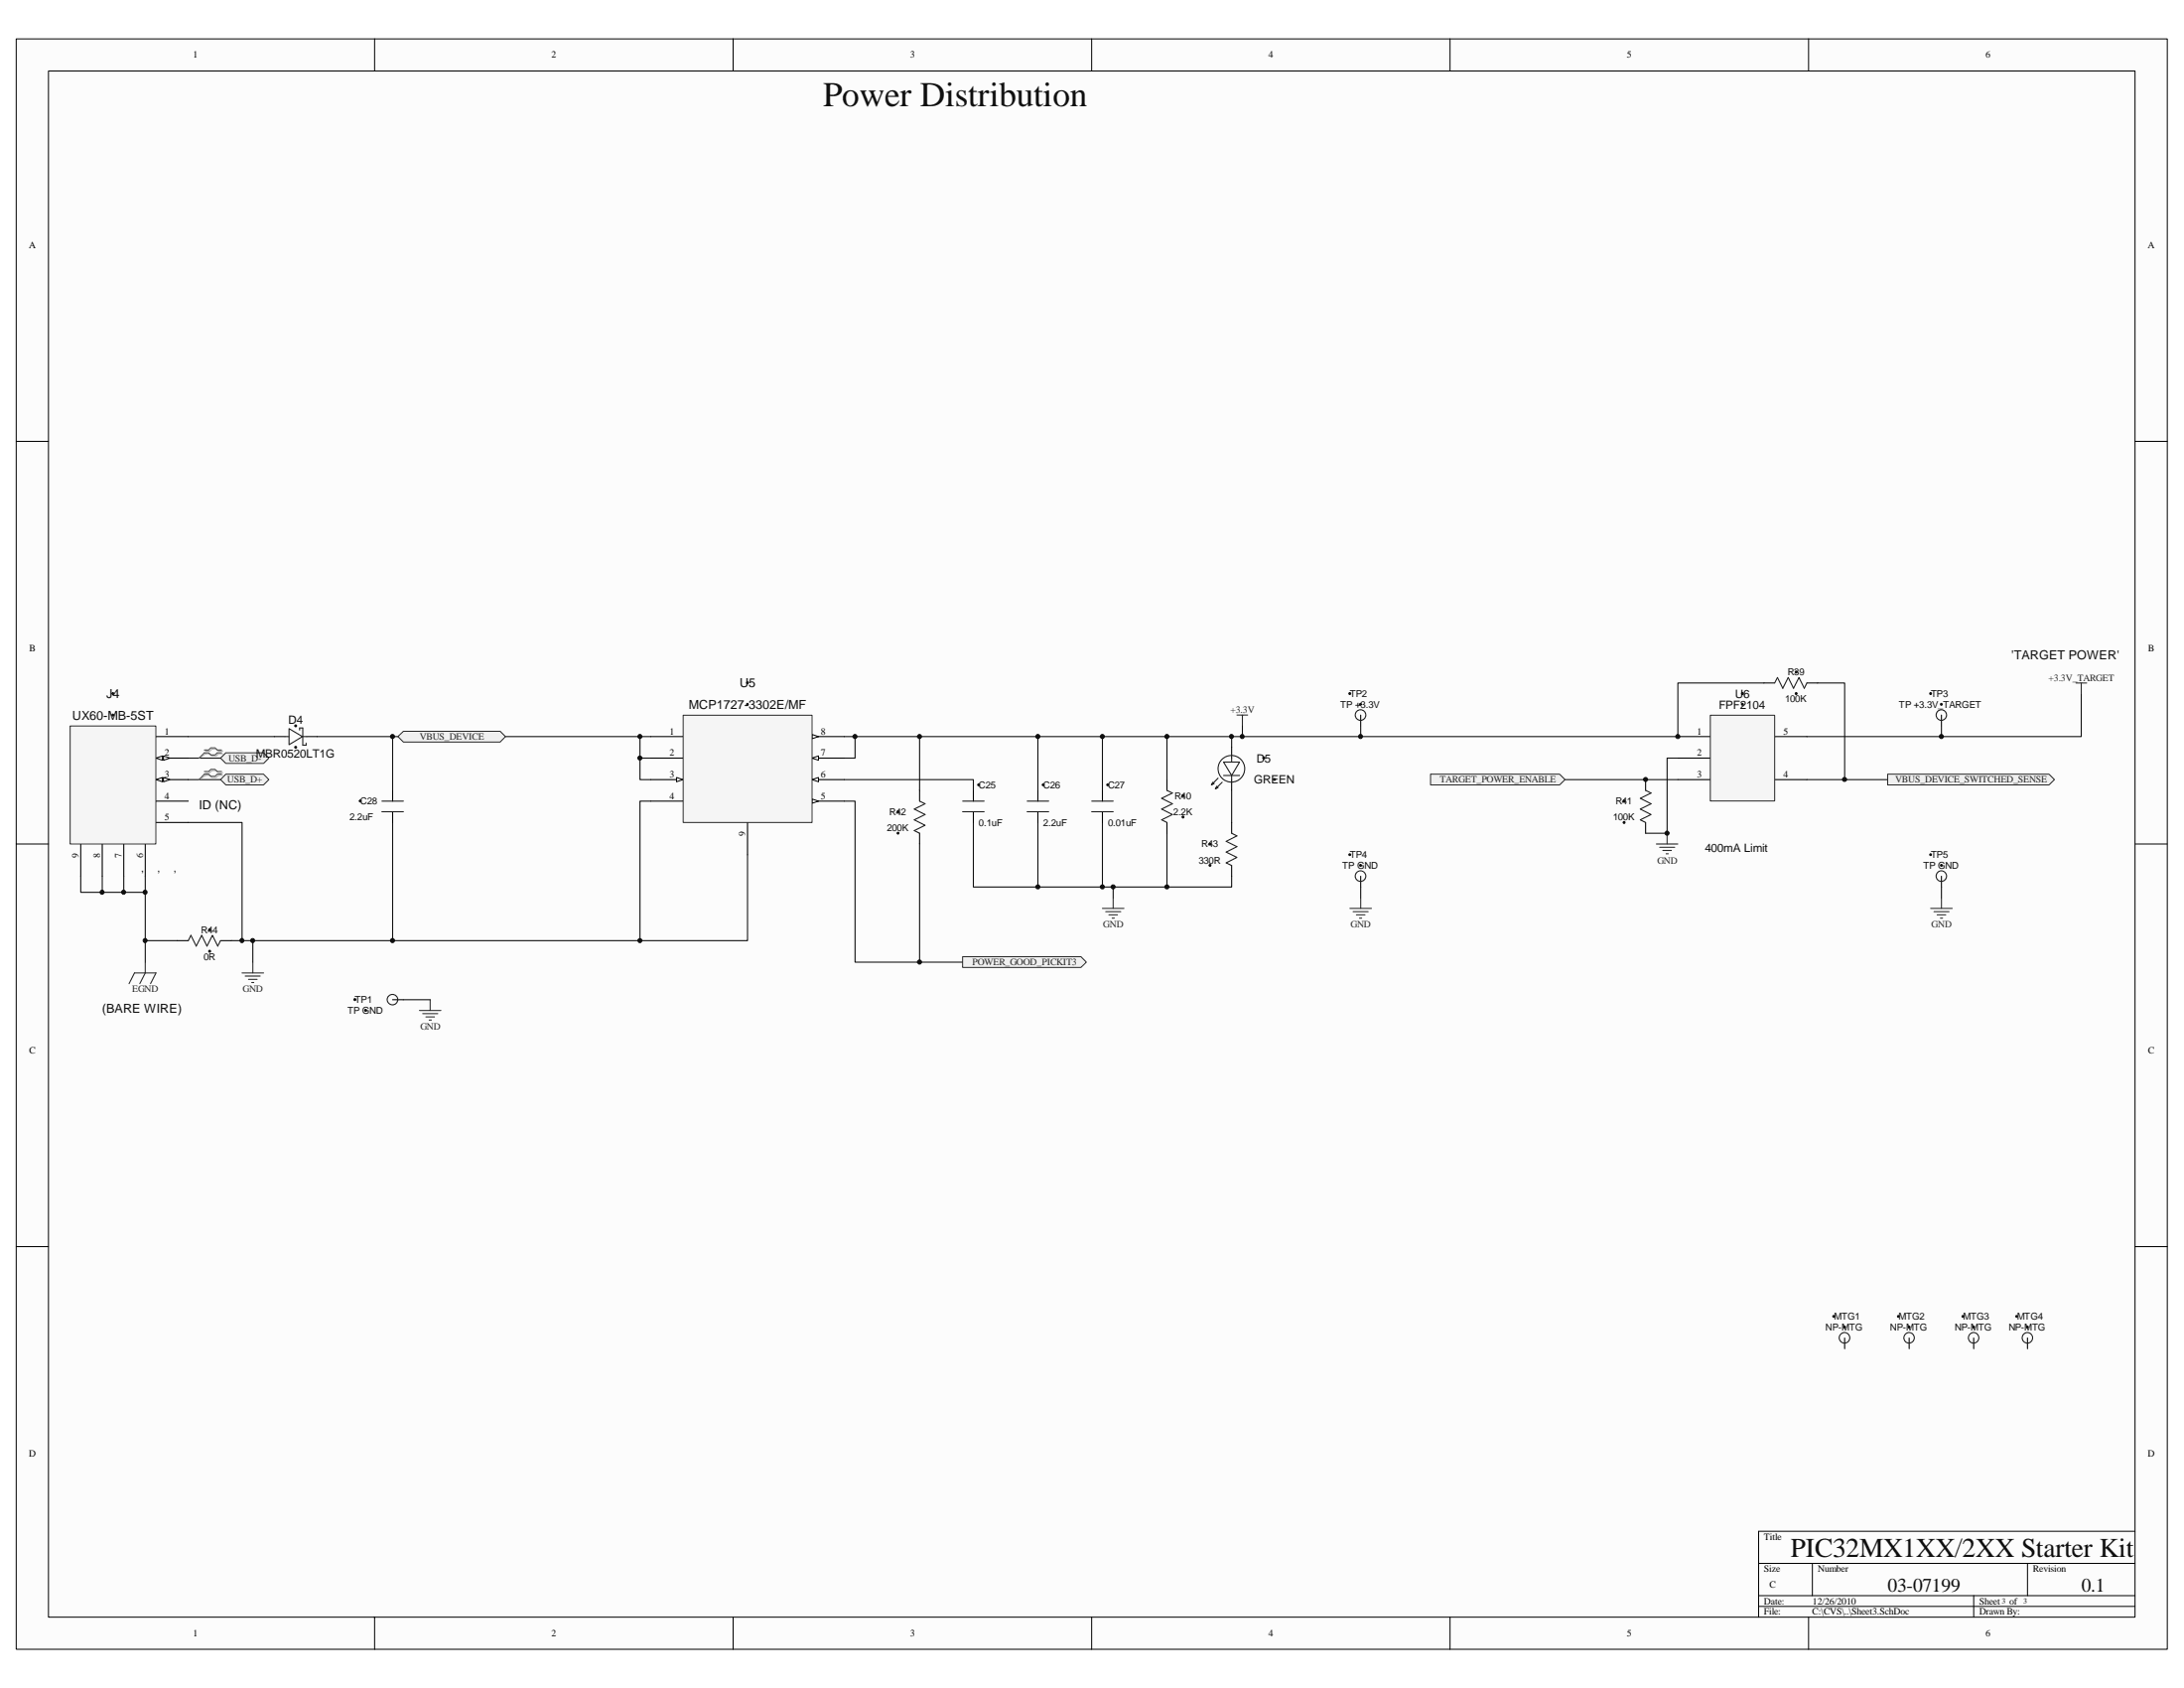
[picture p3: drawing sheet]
<svg xmlns="http://www.w3.org/2000/svg" width="279mm" height="216mm" viewBox="0 0 279 216" stroke-linecap="round" stroke-linejoin="round" font-family="sans-serif">
<path d="M2.1 5h275.2v205.9h-275.2z" fill="#fcfcfc"/>
<path d="M2.1 5h275.2v205.9h-275.2z" fill="none" stroke="#000" stroke-width=".13"/>
<path d="M6.2 9.1h266.9v197.7h-266.9z" fill="#fcfcfc"/>
<g fill="none" stroke="#000" stroke-width=".13">
<path d="M6.2 9.1h266.9v197.7h-266.9zM47.9 5v4.1M93.8 5v4.1M139.7 5v4.1M185.5 5v4.1M231.4 5v4.1M2.1 56.5h4.1M273.1 56.5h4.2M2.1 107.9h4.1M273.1 107.9h4.2M2.1 159.4h4.1M273.1 159.4h4.2"/>
<path d="M225 200h48.1M231.9 200v4.1M259.4 200v4.1M273.1 195.9h-48.1v10.9M47.9 206.8v4.2M93.8 206.8v4.2M139.7 206.8v4.2M185.5 206.8v4.2M225 204.1h48.1M225 205.5h48.1M231.4 206.8v4.2M252.5 204.1v2.7"/>
</g>
<g fill="none" stroke="#0e0e0e" stroke-width=".14">
<path d="M24.1 99.7h4.1M24.1 97h4.1M24.1 94.2h11M40.6 94.2h10.3M50.2 94.2v6.9M64.7 94.2h18.5M81.9 94.2v5.5h1.3M81.9 97h1.3M108 94.2h33v6.9M108 99.7h16.5v1.4M109.4 94.2v2.8h-1.4M117.6 94.2v6.9"/>
<path d="M132.8 94.2v6.9M149.3 94.2v5.5M157.6 94.2v1.4M200.2 99.7h14.5M214.7 97h-1.4v9.6h-2.8M225.7 87.4h-11v6.8h-73.7M231.2 99.7h10.3M232.5 87.4h3.5v12.3M266.3 88.7v5.5h-35.1M24.1 105.2h6.9v15.1M50.2 105.2v15.1M83.2 102.5h-1.3v17.8h-52.3"/>
<path d="M108 102.5h1.4v20.6h13.7M117.6 107.9v15.2M124.5 105.2v8.3h33.1v-1.4M132.8 105.2v8.3M141 105.2v8.3M149.3 106.6v6.9M157.6 101.1v4.1M22.7 120.3h-4.1v2.8M51.6 127.9h3.4"/>
</g>
<path d="M50.2 127.9h1.4" fill="none" stroke="#000" stroke-width=".14"/>
<circle cx="50.2" cy="127.9" r=".67" fill="none" stroke="#1c1c1c" stroke-width=".14"/>
<g fill="#0e0e0e" stroke="#0e0e0e" stroke-width=".13">
<path d="M46.7 129.1h.2v.2h-.2z" fill-rule="evenodd"/>
<circle cx="45.4" cy="127.8" r=".13"/>
</g>
<path d="M158.2 91.5h1.4M158.9 91.5v1.3" fill="none" stroke="#262626" stroke-width=".14"/>
<g fill="#f0f0f0" stroke="#262626" stroke-width=".13">
<path d="M123.1 122.4h15.2l.7 .7-.7 .6h-15.2z" fill-rule="evenodd"/>
<path d="M183 99h16.5l.7 .7-.7 .7h-16.5z" fill-rule="evenodd"/>
<path d="M28.2 97l.7-.7h4.8l.7 .7-.7 .6h-4.8z" fill-rule="evenodd"/>
<path d="M28.9 99h4.8l.7 .7-.7 .7h-4.8l-.7-.7z" fill-rule="evenodd"/>
<path d="M50.9 94.2l.7-.7h12.4l.7 .7-.7 .7h-12.4z" fill-rule="evenodd"/>
<path d="M241.5 99h20.6l.7 .7-.7 .7h-20.6z" fill-rule="evenodd"/>
</g>
<path d="M20 99.7h4.1" fill="none" stroke="#000" stroke-width=".14"/>
<g fill="#fcfcfc" stroke="#000" stroke-width=".13">
<path d="M20 99.7l.8-.3v.6z"/>
<path d="M20.9 99.4l.8 .3-.8 .3z"/>
</g>
<path d="M20 97h4.1" fill="none" stroke="#000" stroke-width=".14"/>
<g fill="#fcfcfc" stroke="#000" stroke-width=".13">
<path d="M20 97l.8-.3v.5z"/>
<path d="M20.9 96.7l.8 .3-.8 .2z"/>
</g>
<path d="M20 94.2h4.1M10.3 107.9v4.2M13.1 107.9v4.2M15.8 107.9v4.2M18.6 107.9v4.2M20 105.2h4.1M20 102.5h4.1" fill="none" stroke="#000" stroke-width=".14"/>
<path d="M9 92.9h10.9v15h-10.9z" fill="#f5f5f5"/>
<path d="M9 92.9h10.9v15h-10.9z" fill="none" stroke="#262626" stroke-width=".13"/>
<g fill="#0e0e0e" stroke="#0e0e0e" stroke-width=".13">
<path d="M37.7 95.5h.2v.2h-.2z" fill-rule="evenodd"/>
<path d="M26.7 118.8h.2v.2h-.2z" fill-rule="evenodd"/>
<path d="M26.7 121.6h.2v.2h-.2z" fill-rule="evenodd"/>
<path d="M114.8 103.7h.2v.2h-.2z" fill-rule="evenodd"/>
<path d="M114.8 106.5h.2v.2h-.2z" fill-rule="evenodd"/>
<path d="M125.1 100.3h.2v.2h-.2z" fill-rule="evenodd"/>
<path d="M141.6 100.3h.2v.2h-.2z" fill-rule="evenodd"/>
<path d="M133.4 100.3h.1v.2h-.1z" fill-rule="evenodd"/>
<path d="M154.7 107.9h.2v.1h-.2z" fill-rule="evenodd"/>
<path d="M151.3 101.7h.1v.1h-.1z" fill-rule="evenodd"/>
<path d="M151.3 104.4h.1v.2h-.1z" fill-rule="evenodd"/>
<circle cx="14.4" cy="88.7" r=".13"/>
<circle cx="14.4" cy="91.5" r=".13"/>
<circle cx="37.8" cy="92.8" r=".13"/>
<circle cx="46.1" cy="102.4" r=".13"/>
<circle cx="154.8" cy="110.7" r=".13"/>
</g>
<path d="M10.3 112.1v2h2.8v-2M15.8 112.1v2h-2.7M18.6 112.1v2h-2.8M18.6 114.1v6.2" fill="none" stroke="#0e0e0e" stroke-width=".14"/>
<g fill="none" stroke="#000" stroke-width=".14">
<path d="M35.1 94.2h1.4M39.2 94.2h1.4M149.3 99.7v1.4M157.6 95.6v1.4M157.6 99.7v1.4M50.2 101.1v1.4M50.2 103.8v1.4M117.6 101.1v1.4M117.6 106.6v1.4M124.5 101.1v1.4M124.5 103.8v1.4M132.8 101.1v1.4"/>
<path d="M132.8 103.8v1.4M141 101.1v1.4M141 103.8v1.4M149.3 105.2v1.4M157.6 105.2v1.4M157.6 110.7v1.4M22.7 120.3h1.4M28.2 120.3h1.4"/>
</g>
<g fill="none" stroke="#1c1c1c" stroke-width=".14">
<path d="M36.5 94.2h.5M37 93.2l1.7 1-1.7 1zM38.3 93.4v-.3h.4v2.2h.5v-.3M38.7 94.2h.5M155.8 99.5l-.8 .9M156.5 97.5h2.1l-1 1.7zM156.5 99.2h2.1M157.6 99.2v.5M48.9 102.5h2.7M48.9 103.8h2.7M117.6 102.5l.7 .3-1.3 .7 1.3 .7-1.3 .7 1.3 .7-1.3 .6 .6 .4M123.1 102.5h2.8"/>
<path d="M123.1 103.8h2.8M131.4 102.5h2.8M131.4 103.8h2.8M139.7 102.5h2.7M139.7 103.8h2.7M149.3 101.1l.7 .3-1.4 .7 1.4 .7-1.4 .7 1.4 .7-1.4 .7 .7 .3M157.6 106.6l.6 .3-1.3 .7 1.3 .7-1.3 .7 1.3 .7-1.3 .7 .7 .3M24.1 120.3l.3-.7 .7 1.4 .7-1.4 .7 1.4 .7-1.4 .7 1.4 .3-.7"/>
</g>
<path d="M16.5 125.8l.7-1.4h2.8l-.7 1.4M18.6 123.1v1.3l-.7 1.4M31 124.4h2.7M31.4 124.8h1.9M31.8 125.3h1.1M32.2 125.7h.3M32.3 123.1v1.3M53.7 129.2h2.7M54.1 129.6h1.9M54.5 130.1h1.1M54.9 130.5h.3M55 127.9v1.3" fill="none" stroke="#262626" stroke-width=".14"/>
<g fill="#c0c0c0" stroke="#1c1c1c" stroke-width=".14">
<path d="M155.7 100.6l.1 .1-.3 .2z"/>
<path d="M155.2 100.1l.1 .1-.3 .2z"/>
</g>
<g fill="none" stroke="#1c1c1c" stroke-width=".14">
<path d="M157.6 97v.5M231.2 87.4l-.4 .6-.7-1.3-.7 1.3-.6-1.3-.7 1.3-.7-1.3-.4 .7M156.4 100.1l-.9 .8M210.5 101.1l.7 .3-1.4 .7 1.4 .7-1.4 .7 1.4 .7-1.4 .7 .7 .3"/>
<circle cx="157.5" cy="98.3" r="1.7"/>
</g>
<g fill="#0e0e0e" stroke="#0e0e0e" stroke-width=".13">
<path d="M161.6 96.9h.2v.1h-.2z" fill-rule="evenodd"/>
<path d="M207.7 102.4h.2v.1h-.2z" fill-rule="evenodd"/>
<path d="M207.7 105.1h.2v.2h-.2z" fill-rule="evenodd"/>
<path d="M229.7 85.9h.2v.2h-.2z" fill-rule="evenodd"/>
<circle cx="163" cy="99.7" r=".13"/>
<circle cx="229.8" cy="88.7" r=".13"/>
</g>
<path d="M141 116.2h2.8M141.5 116.6h1.9M141.9 117h1.1M142.3 117.4h.3M142.4 114.8v1.4" fill="none" stroke="#262626" stroke-width=".14"/>
<path d="M210.5 99.7v1.4M214.7 94.2h4.1M214.7 99.7h4.1M214.7 97h4.1M225.7 87.4h1.3M227 94.2h4.2M227 99.7h4.2M231.2 87.4h1.3M210.5 105.2v1.4" fill="none" stroke="#000" stroke-width=".14"/>
<path d="M218.8 91.5h8.2v10.9h-8.2z" fill="#f5f5f5"/>
<path d="M218.8 91.5h8.2v10.9h-8.2z" fill="none" stroke="#262626" stroke-width=".13"/>
<g fill="#0e0e0e" stroke="#0e0e0e" stroke-width=".13">
<path d="M172.6 109.2h.2v.2h-.2z" fill-rule="evenodd"/>
<path d="M246.9 88.6h.2v.2h-.2z" fill-rule="evenodd"/>
<path d="M248.3 90h.1v.2h-.1z" fill-rule="evenodd"/>
<path d="M246.9 109.2h.2v.2h-.2z" fill-rule="evenodd"/>
<path d="M248.3 110.6h.1v.2h-.1z" fill-rule="evenodd"/>
<circle cx="222.9" cy="88.7" r=".13"/>
<circle cx="222.9" cy="90.1" r=".13"/>
<circle cx="174.1" cy="110.7" r=".13"/>
<circle cx="172.7" cy="88.7" r=".13"/>
<circle cx="174.1" cy="90.1" r=".13"/>
</g>
<g fill="none" stroke="#262626" stroke-width=".14">
<path d="M265.6 87.4h1.4M266.3 87.4v1.3M172.7 116.2h2.8M173.1 116.6h1.9M173.5 117h1.1M173.9 117.4h.3M174.1 114.8v1.4M211.9 107.9h2.8M212.3 108.4h1.9M212.7 108.8h1.1M213.1 109.2h.3M213.3 106.6v1.4"/>
<path d="M247 116.2h2.7M247.4 116.6h1.9M247.8 117h1.1M248.2 117.4h.3M248.4 114.8v1.4"/>
</g>
<path d="M83.2 94.2h4.2M174.1 91.5v1.3M248.4 91.5v1.3M83.2 102.5h4.2M95.6 105.2v4.1M103.9 102.5h4.1M174.1 112.1v1.4M248.4 112.1v1.4" fill="none" stroke="#000" stroke-width=".14"/>
<g fill="none" stroke="#1c1c1c" stroke-width=".14">
<circle cx="174.1" cy="91.5" r=".68"/>
<circle cx="248.4" cy="91.5" r=".67"/>
<circle cx="174.1" cy="112.1" r=".68"/>
<circle cx="248.4" cy="112.1" r=".67"/>
</g>
<path d="M174.1 92.8v1.4M248.4 92.8v1.4M174.1 113.5v1.3M248.4 113.5v1.3" fill="none" stroke="#0e0e0e" stroke-width=".14"/>
<path d="M103.9 102.2l.8 .3-.8 .2z" fill="#fcfcfc" stroke="#000" stroke-width=".13"/>
<path d="M103.9 94.2h4.1" fill="none" stroke="#000" stroke-width=".14"/>
<path d="M103.9 93.9l.8 .3-.8 .3z" fill="#fcfcfc" stroke="#000" stroke-width=".13"/>
<path d="M83.2 97h4.2M83.2 99.7h4.2" fill="none" stroke="#000" stroke-width=".14"/>
<path d="M86.6 99.4l.8 .3-.8 .3z" fill="#fcfcfc" stroke="#000" stroke-width=".13"/>
<path d="M88.3 99h3.3M103.9 97h4.1" fill="none" stroke="#000" stroke-width=".14"/>
<path d="M103.9 97l.8-.3v.5z" fill="#fcfcfc" stroke="#000" stroke-width=".13"/>
<path d="M103.9 99.7h4.1" fill="none" stroke="#000" stroke-width=".14"/>
<path d="M103.9 99.7l.8-.3v.6z" fill="#fcfcfc" stroke="#000" stroke-width=".13"/>
<path d="M87.4 91.5h16.5v13.7h-16.5z" fill="#f5f5f5"/>
<path d="M87.4 91.5h16.5v13.7h-16.5z" fill="none" stroke="#262626" stroke-width=".13"/>
<g fill="#0e0e0e" stroke="#0e0e0e" stroke-width=".13">
<path d="M95.5 87.2h.2v.2h-.2z" fill-rule="evenodd"/>
<path d="M95.5 90h.2v.2h-.2z" fill-rule="evenodd"/>
<path d="M234.5 168.3h.2v.2h-.2z" fill-rule="evenodd"/>
<path d="M235.9 169.6h.2v.2h-.2z" fill-rule="evenodd"/>
<path d="M242.8 168.3h.1v.2h-.1z" fill-rule="evenodd"/>
<path d="M244.1 169.6h.2v.2h-.2z" fill-rule="evenodd"/>
<path d="M251 168.3h.2v.2h-.2z" fill-rule="evenodd"/>
<path d="M252.4 169.6h.2v.2h-.2z" fill-rule="evenodd"/>
<path d="M257.9 168.3h.2v.2h-.2z" fill-rule="evenodd"/>
<path d="M259.3 169.6h.2v.2h-.2z" fill-rule="evenodd"/>
<circle cx="13.1" cy="114.1" r=".26"/>
<circle cx="15.8" cy="114.1" r=".26"/>
<circle cx="18.6" cy="120.3" r=".26"/>
<circle cx="18.6" cy="114.1" r=".26"/>
<circle cx="30.9" cy="120.3" r=".26"/>
<circle cx="32.3" cy="120.3" r=".26"/>
<circle cx="50.2" cy="120.3" r=".27"/>
<circle cx="50.2" cy="94.2" r=".27"/>
<circle cx="81.9" cy="120.3" r=".26"/>
<circle cx="81.9" cy="97" r=".26"/>
<circle cx="81.9" cy="94.2" r=".26"/>
<circle cx="109.4" cy="94.2" r=".26"/>
<circle cx="117.6" cy="123" r=".26"/>
<circle cx="117.6" cy="94.2" r=".26"/>
<circle cx="132.8" cy="113.4" r=".26"/>
<circle cx="132.8" cy="94.2" r=".26"/>
<circle cx="141" cy="113.4" r=".26"/>
<circle cx="141" cy="94.2" r=".26"/>
<circle cx="142.4" cy="113.4" r=".26"/>
<circle cx="149.3" cy="113.4" r=".26"/>
<circle cx="149.3" cy="94.2" r=".26"/>
<circle cx="157.5" cy="94.2" r=".25"/>
<circle cx="158.9" cy="94.2" r=".25"/>
<circle cx="174.1" cy="94.2" r=".25"/>
<circle cx="210.5" cy="99.7" r=".26"/>
<circle cx="213.3" cy="106.6" r=".26"/>
<circle cx="214.6" cy="94.2" r=".26"/>
<circle cx="236" cy="99.7" r=".26"/>
<circle cx="248.4" cy="94.2" r=".26"/>
</g>
<path d="M158.9 92.8v1.4M95.6 109.3v11h-13.7M142.4 113.5v1.3M32.3 120.3v2.8" fill="none" stroke="#0e0e0e" stroke-width=".14"/>
<path d="M236 171.1v1.4M244.2 171.1v1.4M252.5 171.1v1.4M259.4 171.1v1.4" fill="none" stroke="#000" stroke-width=".14"/>
<g fill="none" stroke="#1c1c1c" stroke-width=".14">
<circle cx="236" cy="171.1" r=".68"/>
<circle cx="244.2" cy="171.1" r=".67"/>
<circle cx="252.5" cy="171.1" r=".67"/>
<circle cx="259.4" cy="171.1" r=".67"/>
</g>
<path d="M26.3 98.8h.5l.3-.2h.6l.2 .2h.6M26.3 99.2h.5l.3 .2h.6l.2-.2h.6M26.3 96.1h.5l.3-.3h.6l.2 .3h.6M26.3 96.4h.5l.3 .3h.6l.2-.3h.6" fill="none" stroke="#aeaeae" stroke-width=".14"/>
<path d="M26.3 99.2l-.8 .5M26.3 96.4l-.8 .6" fill="none" stroke="#aeaeae" stroke-width=".13"/>
<path d="M26.1 98.7h.6l.3-.3h.5l.3 .3h.5M26.1 99h.6l.3 .3h.5l.3-.3h.5M26.1 95.9h.6l.3-.2h.5l.3 .2h.5M26.1 96.3h.6l.3 .3h.5l.3-.3h.5" fill="none" stroke="#4c4c4c" stroke-width=".14"/>
<path d="M26.1 99l-.6 .7M26.1 96.3l-.6 .7" fill="none" stroke="#4c4c4c" stroke-width=".13"/>
<text font-size="4.5" fill="#0e0e0e" x="105.3" y="13.6">Power Distribution</text>
<text font-size="3.5" fill="#0e0e0e" x="229.1" y="199.2">PIC32MX1XX/2XX Starter Kit</text>
<g font-size="2.5" fill="#0e0e0e">
<text x="241.5" y="203.5">03-07199</text>
<text x="266.3" y="203.5">0.1</text>
</g>
<g font-size="1.6" fill="#0e0e0e">
<text x="13.6" y="89.3">J4</text>
<text x="94.6" y="87.9">U5</text>
<text x="257.3" y="84.3">'TARGET POWER'</text>
<text x="9.2" y="92">UX60-MB-5ST</text>
<text x="88.1" y="90.7">MCP1727-3302E/MF</text>
<text x="25.5" y="103.5">ID (NC)</text>
<text x="13.1" y="129.6">(BARE WIRE)</text>
</g>
<g font-size="1.5" fill="#0e0e0e">
<text x="222" y="89.2">U6</text>
<text x="36.9" y="92.5">D4</text>
<text x="219.9" y="90.6">FPF2104</text>
<text x="32.7" y="96.9">MBR0520LT1G</text>
<text x="160.4" y="100.2">GREEN</text>
<text x="160.7" y="97.5">D5</text>
<text x="218.1" y="109">400mA Limit</text>
</g>
<g font-size="1.4" fill="#0e0e0e">
<text x="18.1" y="111.4">,</text>
<text x="20.1" y="111.4">,</text>
<text x="22.2" y="111.4">,</text>
</g>
<g font-size="1.2">
<text x="24.7" y="7.4">1</text>
<text x="70.6" y="7.4">2</text>
<text x="116.4" y="7.4">3</text>
<text x="162.3" y="7.4">4</text>
<text x="208.2" y="7.4">5</text>
<text x="254" y="7.4">6</text>
<text x="3.7" y="31.8">A</text>
<text x="274.8" y="31.8">A</text>
<text x="3.7" y="83.3">B</text>
<text x="274.8" y="83.3">B</text>
<text x="21.1" y="93.9">1</text>
<text x="85.7" y="93.9">1</text>
<text x="105" y="93.9">8</text>
<text x="217.1" y="93.9">1</text>
<text x="228.2" y="93.9">5</text>
<text x="21.1" y="99.4">3</text>
<text x="21.1" y="96.7">2</text>
<text x="85.7" y="96.7">2</text>
<text x="85.7" y="99.4">3</text>
<text x="105" y="96.7">7</text>
<text x="105" y="99.4">6</text>
<text x="217.1" y="99.4">3</text>
<text x="217.1" y="96.7">2</text>
<text x="228.2" y="99.4">4</text>
<text x="21.1" y="104.9">5</text>
<text x="21.1" y="102.2">4</text>
<text x="85.7" y="102.2">4</text>
<text x="95.3" y="106.9" transform="rotate(-90 95.3 106.9)">9</text>
<text x="105" y="102.2">5</text>
<text x="10" y="109.7" transform="rotate(-90 10 109.7)">9</text>
<text x="12.8" y="109.7" transform="rotate(-90 12.8 109.7)">8</text>
<text x="15.5" y="109.7" transform="rotate(-90 15.5 109.7)">7</text>
<text x="18.3" y="109.7" transform="rotate(-90 18.3 109.7)">6</text>
<text x="3.7" y="134.8">C</text>
<text x="274.8" y="134.8">C</text>
<text x="3.7" y="186.3">D</text>
<text x="274.8" y="186.3">D</text>
<text x="225.7" y="196.9">Title</text>
<text x="225.7" y="201.1">Size</text>
<text x="226.4" y="203.1">C</text>
<text x="232.6" y="201.1">Number</text>
<text x="260.1" y="201.1">Revision</text>
<text x="24.7" y="209.3">1</text>
<text x="70.6" y="209.3">2</text>
<text x="116.4" y="209.3">3</text>
<text x="162.3" y="209.3">4</text>
<text x="208.2" y="209.3">5</text>
<text x="225.7" y="205.2">Date:</text>
<text x="225.7" y="206.5">File:</text>
<text x="231.9" y="206.5">C:\CVS\..\Sheet3.SchDoc</text>
<text x="231.9" y="205.2">12/26/2010</text>
<text x="253.2" y="205.2">Sheet</text>
<text x="253.2" y="206.5">Drawn By:</text>
<text x="254" y="209.3">6</text>
<text x="257" y="205.2">of</text>
</g>
<g font-size="1.2" fill="#0e0e0e">
<text x="172.7" y="89.2">TP2</text>
<text x="228.4" y="89.8">100K</text>
<text x="228.7" y="86.4">R39</text>
<text x="247" y="89.2">TP3</text>
<text x="171.5" y="90.5">TP +3.3V</text>
<text x="243" y="90.5">TP +3.3V_TARGET</text>
<text x="125.2" y="100.8">C25</text>
<text x="133.5" y="100.8">C26</text>
<text x="141.7" y="100.8">C27</text>
<text x="44.7" y="104.9">2.2uF</text>
<text x="46.1" y="102.9">C28</text>
<text x="113.5" y="106.3">200K</text>
<text x="113.8" y="104.3">R42</text>
<text x="125.2" y="105.6">0.1uF</text>
<text x="133.5" y="105.6">2.2uF</text>
<text x="141.7" y="105.6">0.01uF</text>
<text x="150.1" y="104.3">2.2K</text>
<text x="150.2" y="102.2">R40</text>
<text x="206.4" y="104.9">100K</text>
<text x="206.7" y="102.9">R41</text>
<text x="153.3" y="110.4">330R</text>
<text x="153.7" y="108.4">R43</text>
<text x="171.7" y="111.1">TP GND</text>
<text x="172.7" y="109.7">TP4</text>
<text x="246.1" y="111.1">TP GND</text>
<text x="247" y="109.7">TP5</text>
<text x="25.7" y="119.4">R44</text>
<text x="26.1" y="122.8">0R</text>
<text x="44.5" y="129.7">TP GND</text>
<text x="45.4" y="128.3">TP1</text>
<text x="233.6" y="170.2">NP-MTG</text>
<text x="234.6" y="168.8">MTG1</text>
<text x="241.8" y="170.2">NP-MTG</text>
<text x="242.9" y="168.8">MTG2</text>
<text x="250.1" y="170.2">NP-MTG</text>
<text x="251.1" y="168.8">MTG3</text>
<text x="257" y="170.2">NP-MTG</text>
<text x="258" y="168.8">MTG4</text>
</g>
<g font-size="1.2" fill="#262626">
<text x="262.1" y="87.1">+3.3V_TARGET</text>
<text x="53.7" y="94.6">VBUS_DEVICE</text>
<text x="157.4" y="91.2">+3.3V</text>
<text x="29.1" y="100.1">USB_D+</text>
<text x="29.2" y="97.4">USB_D-</text>
<text x="184.2" y="100.1">TARGET_POWER_ENABLE</text>
<text x="242.5" y="100.1">VBUS_DEVICE_SWITCHED_SENSE</text>
<text x="212" y="110.4">GND</text>
<text x="141.1" y="118.7">GND</text>
<text x="172.8" y="118.7">GND</text>
<text x="247.1" y="118.7">GND</text>
<text x="124.4" y="123.5">POWER_GOOD_PICKIT3</text>
<text x="16.9" y="126.9">EGND</text>
<text x="31.1" y="126.9">GND</text>
<text x="53.8" y="131.7">GND</text>
</g>
<g font-size="1" fill="#0e0e0e">
<text x="256.1" y="205.1">3</text>
<text x="258.8" y="205.1">3</text>
</g>
</svg>
